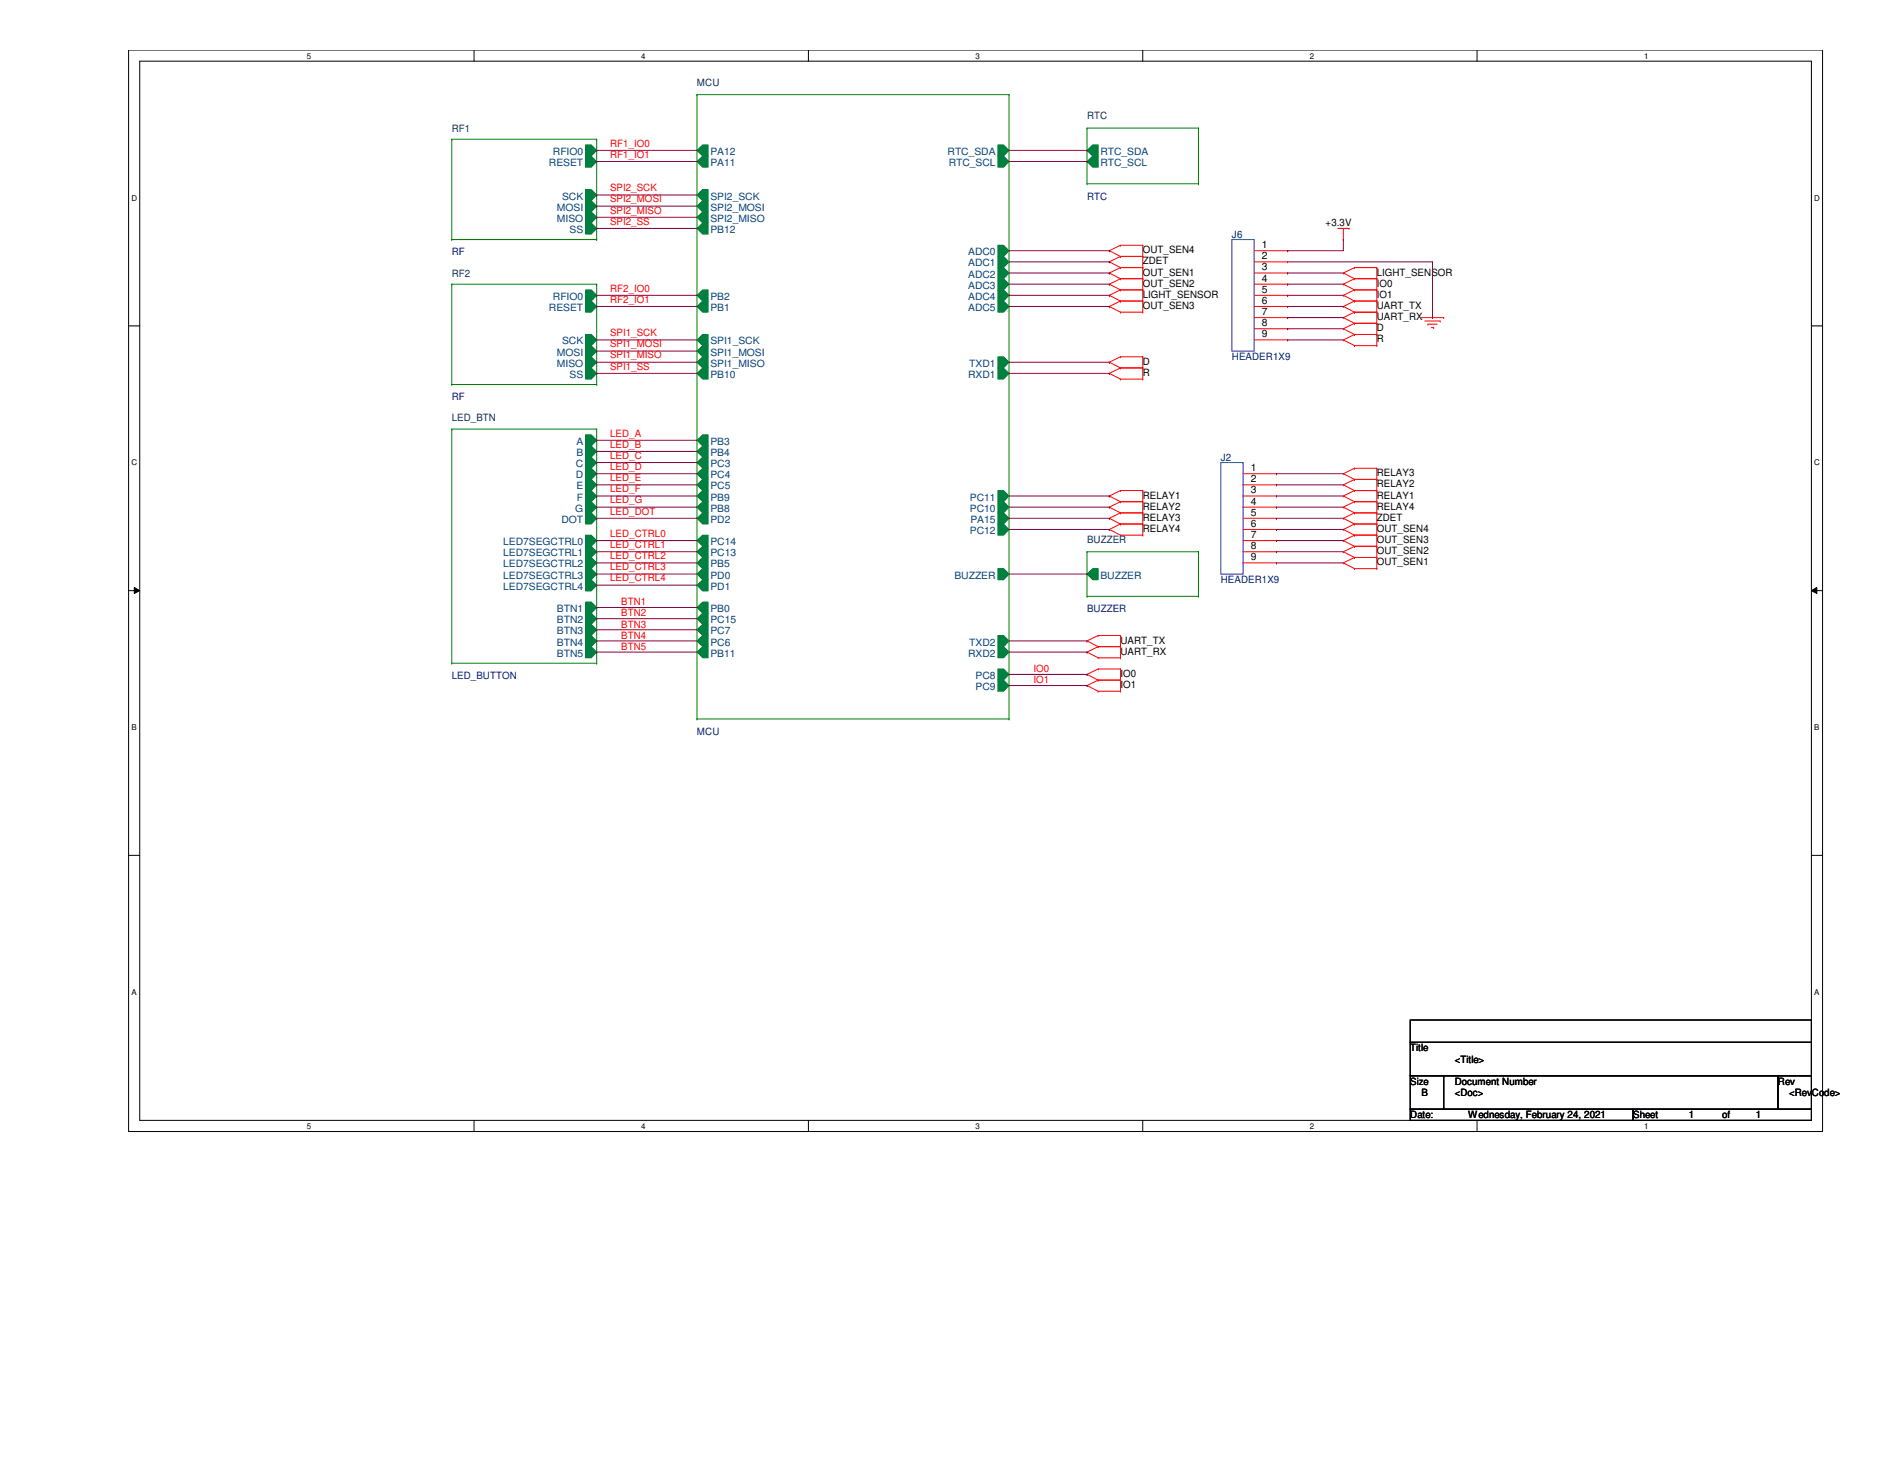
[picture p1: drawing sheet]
<svg xmlns="http://www.w3.org/2000/svg" width="279mm" height="216mm" viewBox="0 0 279 216" stroke-linecap="round" stroke-linejoin="round" font-family="sans-serif">
<path d="M19.1 7.4h250.9v160.2h-250.9zM20.7 9.1h247.7v156.8h-247.7z" fill="none" stroke="#000" stroke-width=".15"/>
<g fill="#fff">
<path d="M45.5 7.6h.6v1.3h-.6z"/>
<path d="M45.5 166.1h.6v1.3h-.6z"/>
</g>
<path d="M70.2 7.4v1.7M70.2 165.9v1.7" fill="none" stroke="#000" stroke-width=".15"/>
<g fill="#fff">
<path d="M95 7.6h.6v1.3h-.6z"/>
<path d="M95 166.1h.6v1.3h-.6z"/>
</g>
<path d="M119.8 7.4v1.7M119.8 165.9v1.7" fill="none" stroke="#000" stroke-width=".15"/>
<g fill="#fff">
<path d="M144.5 7.6h.6v1.3h-.6z"/>
<path d="M144.5 166.1h.6v1.3h-.6z"/>
</g>
<path d="M169.3 7.4v1.7M169.3 165.9v1.7" fill="none" stroke="#000" stroke-width=".15"/>
<g fill="#fff">
<path d="M194.1 7.6h.5v1.3h-.5z"/>
<path d="M194.1 166.1h.5v1.3h-.5z"/>
</g>
<path d="M218.8 7.4v1.7M218.8 165.9v1.7" fill="none" stroke="#000" stroke-width=".15"/>
<g fill="#fff">
<path d="M243.6 7.6h.6v1.3h-.6z"/>
<path d="M243.6 166.1h.6v1.3h-.6z"/>
<path d="M19.5 28.7h.8v1.3h-.8z"/>
<path d="M268.8 28.7h.8v1.3h-.8z"/>
<path d="M19.5 67.9h.8v1.3h-.8z"/>
<path d="M268.8 67.9h.8v1.3h-.8z"/>
</g>
<path d="M19.1 48.3h1.6M268.4 48.3h1.6" fill="none" stroke="#000" stroke-width=".15"/>
<g fill="#fff">
<path d="M19.5 107.1h.7v1.3h-.7z"/>
<path d="M268.8 107.1h.7v1.3h-.7z"/>
</g>
<path d="M19.1 87.5h1.6M19.9 87l.8 .5-.8 .4zM268.4 87.5l.8-.5v.9zM268.4 87.5h1.6" fill="none" stroke="#000" stroke-width=".15"/>
<path d="M19.9 87l.8 .5-.8 .4zM268.4 87.5l.8-.5v.9z" fill="#000"/>
<g fill="#fff">
<path d="M19.5 146.3h.7v1.3h-.7z"/>
<path d="M268.8 146.3h.7v1.3h-.7z"/>
</g>
<path d="M19.1 126.7h1.6M268.4 126.7h1.6M208.9 151h59.5v3.3h-59.5zM208.9 154.3h59.5v5h-59.5zM208.9 159.3h5v5h-5zM213.9 159.3h49.5v5h-49.5zM263.4 159.3h5v5h-5zM208.9 164.3h33v1.6h-33zM241.9 164.3h26.5v1.6h-26.5z" fill="none" stroke="#000" stroke-width=".15"/>
<g fill="none" stroke="#f00" stroke-width=".15">
<path d="M164.3 37.1h.1M164.3 38.8h.1M164.3 37.1l1.7 .9M164.3 38.8l1.7 .8M166 36.3h.1M166 38h.1M166 39.6h.1M166 39.6h3.3M166 36.3l-1.7 .8M166 36.3h3.3M166 38h3.3M166 39.6l-1.7 .8"/>
<path d="M166 38l-1.7 .8M169.3 36.3h.1M169.3 38h.1M169.3 39.6h.1M169.3 36.3v9.9M198.2 33.8h1.7M199 35.5h.1M199 33.8v1.7M199.9 33.8h.1M200.7 39.6h.1M200.7 39.6l-1.7 .8M200.7 39.6h3.3"/>
<path d="M204 39.6h.1M204 39.6v11.6M164.3 53.6h.1M164.3 55.3h.1M164.3 45.4h.1M164.3 42.1h.1M164.3 40.4h.1M164.3 43.7h.1M164.3 53.6l1.7 .9M164.3 55.3l1.7 .8M164.3 45.4l1.7 .8M164.3 42.1l1.7 .8"/>
<path d="M164.3 40.4l1.7 .9M164.3 43.7l1.7 .9M166 52.8h.1M166 54.5h.1M166 56.1h.1M166 44.6h.1M166 46.2h.1M166 41.3h.1M166 42.9h.1M166 41.3h3.3M166 52.8l-1.7 .8M166 52.8h3.3"/>
<path d="M166 54.5h3.3M166 54.5l-1.7 .8M166 56.1h3.3M166 44.6l-1.7 .8M166 44.6h3.3M166 46.2h3.3M166 41.3l-1.7 .8M166 42.9h3.3M166 42.9l-1.7 .8M169.3 52.8h.1M169.3 54.5h.1M169.3 56.1h.1"/>
<path d="M169.3 44.6h.1M169.3 46.2h.1M169.3 41.3h.1M169.3 42.9h.1M169.3 52.8v3.3M199 40.4h.1M199 48.7h.1M199 50.3h.1M199 42.1h.1M199 43.7h.1M199 45.4h.1M199 47h.1"/>
<path d="M199 40.4l1.7 .9M199 48.7l1.7 .8M199 50.3l1.7 .9M199 42.1l1.7 .8M199 43.7l1.7 .9M199 45.4l1.7 .8M199 47l1.7 .9M200.7 41.3h.1M200.7 47.9h.1M200.7 49.5h.1M200.7 51.2h.1M200.7 42.9h.1"/>
<path d="M200.7 44.6h.1M200.7 46.2h.1M200.7 41.3h3.3M200.7 47.9l-1.7 .8M200.7 47.9h3.3M200.7 49.5h3.3M200.7 49.5l-1.7 .8M200.7 51.2h3.3M200.7 44.6h3.3M200.7 46.2h3.3M200.7 42.9h3.3M200.7 41.3l-1.7 .8"/>
<path d="M200.7 42.9l-1.7 .8M200.7 44.6l-1.7 .8M200.7 46.2l-1.7 .8M204 41.3h.1M204 47.9h.1M204 49.5h.1M204 51.2h.1M204 42.9h.1M204 44.6h.1M204 46.2h.1M210.6 47h3.3M211.1 47.5h2.3"/>
<path d="M211.5 48h.1M211.5 48h1.4M212 48.5h.4M212.4 48.5h.1M213.4 47.5h.1M213.9 47h.1M164.3 76.7h.1M164.3 75.1h.1M164.3 73.4h.1M164.3 78.4h.1M164.3 76.7l1.7 .9M164.3 75.1l1.7 .8"/>
<path d="M164.3 73.4l1.7 .9M164.3 78.4l1.7 .8M166 75.9h.1M166 77.6h.1M166 74.3h.1M166 72.6h.1M166 79.2h.1M166 75.9h3.3M166 77.6h3.3M166 72.6h3.3M166 74.3h3.3M166 79.2h3.3"/>
<path d="M166 75.9l-1.7 .8M166 74.3l-1.7 .8M166 72.6l-1.7 .8M166 77.6l-1.7 .8M169.3 75.9h.1M169.3 77.6h.1M169.3 74.3h.1M169.3 72.6h.1M169.3 79.2h.1M169.3 72.6v6.6M199 76.7h.1M199 70.1h.1"/>
<path d="M199 71.8h.1M199 73.4h.1M199 75.1h.1M199 78.4h.1M199 76.7l1.7 .9M199 70.1l1.7 .9M199 71.8l1.7 .8M199 73.4l1.7 .9M199 75.1l1.7 .8M199 78.4l1.7 .8M200.7 75.9h.1M200.7 77.6h.1"/>
<path d="M200.7 69.3h.1M200.7 71h.1M200.7 72.6h.1M200.7 74.3h.1M200.7 79.2h.1M200.7 75.9l-1.7 .8M200.7 75.9h3.3M200.7 77.6h3.3M200.7 69.3l-1.7 .8M200.7 69.3h3.3M200.7 71h3.3M200.7 71l-1.7 .8"/>
<path d="M200.7 72.6h3.3M200.7 72.6l-1.7 .8M200.7 74.3h3.3M200.7 74.3l-1.7 .8M200.7 77.6l-1.7 .8M200.7 79.2h3.3M200.7 79.2l-1.7 .9M204 75.9h.1M204 77.6h.1M204 69.3h.1M204 71h.1M204 72.6h.1"/>
<path d="M204 74.3h.1M204 79.2h.1M204 69.3v14.9M161 94.9h.1M161 96.6h.1M161 99.9h.1M161 94.9l1.7 .9M161 96.6l1.7 .8M161 99.9l1.7 .8M162.7 94.1h.1M162.7 95.8h.1M162.7 97.4h.1"/>
<path d="M162.7 99.1h.1M162.7 94.1l-1.7 .8M162.7 94.1h3.3M162.7 95.8h3.3M162.7 95.8l-1.7 .8M162.7 97.4h3.3M162.7 99.1l-1.7 .8M162.7 99.1h3.3M166 94.1h.1M166 95.8h.1M166 97.4h.1M166 99.1h.1"/>
<path d="M166 94.1v3.3M166 99.1v3.3M199 80.1h.1M199 81.7h.1M199 83.4h.1M199 80.1l1.7 .8M199 81.7l1.7 .8M199 83.4l1.7 .8M200.7 80.9h.1M200.7 82.5h.1M200.7 84.2h.1M200.7 80.9h3.3"/>
<path d="M200.7 80.9l-1.7 .8M200.7 82.5h3.3M200.7 82.5l-1.7 .9M200.7 84.2h3.3M204 80.9h.1M204 82.5h.1M204 84.2h.1M161 101.5h.1M161 101.5l1.7 .9M162.7 100.7h.1M162.7 102.4h.1M162.7 100.7h3.3"/>
<path d="M162.7 100.7l-1.7 .8M162.7 102.4h3.3M166 100.7h.1M166 102.4h.1"/>
</g>
<path d="M86.7 21.5h.9l.8 .8-.8 .8h-.9z" fill-rule="evenodd" fill="#008040"/>
<path d="M86.7 21.5h.9l.8 .8-.8 .8h-.9z" fill="none" stroke="#008040" stroke-width=".15"/>
<path d="M86.7 23.1h.9l.8 .8-.8 .9h-.9z" fill-rule="evenodd" fill="#008040"/>
<path d="M86.7 23.1h.9l.8 .8-.8 .9h-.9z" fill="none" stroke="#008040" stroke-width=".15"/>
<path d="M86.7 33h.9l.8 .8-.8 .9h-.9z" fill-rule="evenodd" fill="#008040"/>
<path d="M86.7 33h.9l.8 .8-.8 .9h-.9z" fill="none" stroke="#008040" stroke-width=".15"/>
<path d="M86.7 28.1h.9l.8 .8-.8 .8h-.9z" fill-rule="evenodd" fill="#008040"/>
<path d="M86.7 28.1h.9l.8 .8-.8 .8h-.9z" fill="none" stroke="#008040" stroke-width=".15"/>
<path d="M86.7 29.7h.9l.8 .8-.8 .9h-.9z" fill-rule="evenodd" fill="#008040"/>
<path d="M86.7 29.7h.9l.8 .8-.8 .9h-.9z" fill="none" stroke="#008040" stroke-width=".15"/>
<path d="M86.7 31.4h.9l.8 .8-.8 .8h-.9z" fill-rule="evenodd" fill="#008040"/>
<path d="M86.7 31.4h.9l.8 .8-.8 .8h-.9z" fill="none" stroke="#008040" stroke-width=".15"/>
<path d="M66.9 35.5h.1M66.9 20.6h.1M66.9 20.6h21.5M66.9 35.5h21.5M66.9 20.6v14.9M88.4 20.6h.1M88.4 35.5h.1M88.4 20.6v14.9" fill="none" stroke="#008000" stroke-width=".15"/>
<path d="M161 85l.9-.8h.8v1.7h-.8z" fill-rule="evenodd" fill="#008040"/>
<path d="M161 85l.9-.8h.8v1.7h-.8z" fill="none" stroke="#008040" stroke-width=".15"/>
<path d="M161 88.3h.1M161 81.7h.1M161 81.7h16.5M161 88.3h16.5M161 81.7v6.6M177.5 81.7h.1M177.5 88.3h.1M177.5 81.7v6.6" fill="none" stroke="#008000" stroke-width=".15"/>
<path d="M86.7 74.3h.9l.8 .8-.8 .8h-.9z" fill-rule="evenodd" fill="#008040"/>
<path d="M86.7 74.3h.9l.8 .8-.8 .8h-.9z" fill="none" stroke="#008040" stroke-width=".15"/>
<path d="M86.7 64.4h.9l.8 .8-.8 .8h-.9z" fill-rule="evenodd" fill="#008040"/>
<path d="M86.7 64.4h.9l.8 .8-.8 .8h-.9z" fill="none" stroke="#008040" stroke-width=".15"/>
<path d="M86.7 66h.9l.8 .8-.8 .9h-.9z" fill-rule="evenodd" fill="#008040"/>
<path d="M86.7 66h.9l.8 .8-.8 .9h-.9z" fill="none" stroke="#008040" stroke-width=".15"/>
<path d="M86.7 67.7h.9l.8 .8-.8 .8h-.9z" fill-rule="evenodd" fill="#008040"/>
<path d="M86.7 67.7h.9l.8 .8-.8 .8h-.9z" fill="none" stroke="#008040" stroke-width=".15"/>
<path d="M86.7 69.3h.9l.8 .8-.8 .9h-.9z" fill-rule="evenodd" fill="#008040"/>
<path d="M86.7 69.3h.9l.8 .8-.8 .9h-.9z" fill="none" stroke="#008040" stroke-width=".15"/>
<path d="M86.7 71h.9l.8 .8-.8 .8h-.9z" fill-rule="evenodd" fill="#008040"/>
<path d="M86.7 71h.9l.8 .8-.8 .8h-.9z" fill="none" stroke="#008040" stroke-width=".15"/>
<path d="M86.7 72.6h.9l.8 .8-.8 .9h-.9z" fill-rule="evenodd" fill="#008040"/>
<path d="M86.7 72.6h.9l.8 .8-.8 .9h-.9z" fill="none" stroke="#008040" stroke-width=".15"/>
<path d="M86.7 79.2h.9l.8 .9-.8 .8h-.9z" fill-rule="evenodd" fill="#008040"/>
<path d="M86.7 79.2h.9l.8 .9-.8 .8h-.9z" fill="none" stroke="#008040" stroke-width=".15"/>
<path d="M86.7 80.9h.9l.8 .8-.8 .8h-.9z" fill-rule="evenodd" fill="#008040"/>
<path d="M86.7 80.9h.9l.8 .8-.8 .8h-.9z" fill="none" stroke="#008040" stroke-width=".15"/>
<path d="M86.7 82.5h.9l.8 .9-.8 .8h-.9z" fill-rule="evenodd" fill="#008040"/>
<path d="M86.7 82.5h.9l.8 .9-.8 .8h-.9z" fill="none" stroke="#008040" stroke-width=".15"/>
<path d="M86.7 84.2h.9l.8 .8-.8 .9h-.9z" fill-rule="evenodd" fill="#008040"/>
<path d="M86.7 84.2h.9l.8 .8-.8 .9h-.9z" fill="none" stroke="#008040" stroke-width=".15"/>
<path d="M86.7 85.9h.9l.8 .8-.8 .8h-.9z" fill-rule="evenodd" fill="#008040"/>
<path d="M86.7 85.9h.9l.8 .8-.8 .8h-.9z" fill="none" stroke="#008040" stroke-width=".15"/>
<path d="M86.7 75.9h.9l.8 .8-.8 .9h-.9z" fill-rule="evenodd" fill="#008040"/>
<path d="M86.7 75.9h.9l.8 .8-.8 .9h-.9z" fill="none" stroke="#008040" stroke-width=".15"/>
<path d="M86.7 89.2h.9l.8 .8-.8 .8h-.9z" fill-rule="evenodd" fill="#008040"/>
<path d="M86.7 89.2h.9l.8 .8-.8 .8h-.9z" fill="none" stroke="#008040" stroke-width=".15"/>
<path d="M86.7 90.8h.9l.8 .8-.8 .9h-.9z" fill-rule="evenodd" fill="#008040"/>
<path d="M86.7 90.8h.9l.8 .8-.8 .9h-.9z" fill="none" stroke="#008040" stroke-width=".15"/>
<path d="M86.7 92.5h.9l.8 .8-.8 .8h-.9z" fill-rule="evenodd" fill="#008040"/>
<path d="M86.7 92.5h.9l.8 .8-.8 .8h-.9z" fill="none" stroke="#008040" stroke-width=".15"/>
<path d="M86.7 94.1h.9l.8 .8-.8 .9h-.9z" fill-rule="evenodd" fill="#008040"/>
<path d="M86.7 94.1h.9l.8 .8-.8 .9h-.9z" fill="none" stroke="#008040" stroke-width=".15"/>
<path d="M86.7 95.8h.9l.8 .8-.8 .8h-.9z" fill-rule="evenodd" fill="#008040"/>
<path d="M86.7 95.8h.9l.8 .8-.8 .8h-.9z" fill="none" stroke="#008040" stroke-width=".15"/>
<path d="M66.9 63.5h.1M66.9 63.5h21.5M66.9 63.5v34.7M88.4 63.5h.1M88.4 63.5v34.7M66.9 98.2h.1M66.9 98.2h21.5M88.4 98.2h.1" fill="none" stroke="#008000" stroke-width=".15"/>
<path d="M86.7 42.9h.9l.8 .8-.8 .9h-.9z" fill-rule="evenodd" fill="#008040"/>
<path d="M86.7 42.9h.9l.8 .8-.8 .9h-.9z" fill="none" stroke="#008040" stroke-width=".15"/>
<path d="M86.7 44.6h.9l.8 .8-.8 .8h-.9z" fill-rule="evenodd" fill="#008040"/>
<path d="M86.7 44.6h.9l.8 .8-.8 .8h-.9z" fill="none" stroke="#008040" stroke-width=".15"/>
<path d="M86.7 54.5h.9l.8 .8-.8 .8h-.9z" fill-rule="evenodd" fill="#008040"/>
<path d="M86.7 54.5h.9l.8 .8-.8 .8h-.9z" fill="none" stroke="#008040" stroke-width=".15"/>
<path d="M86.7 49.5h.9l.8 .8-.8 .9h-.9z" fill-rule="evenodd" fill="#008040"/>
<path d="M86.7 49.5h.9l.8 .8-.8 .9h-.9z" fill="none" stroke="#008040" stroke-width=".15"/>
<path d="M86.7 51.2h.9l.8 .8-.8 .8h-.9z" fill-rule="evenodd" fill="#008040"/>
<path d="M86.7 51.2h.9l.8 .8-.8 .8h-.9z" fill="none" stroke="#008040" stroke-width=".15"/>
<path d="M86.7 52.8h.9l.8 .8-.8 .9h-.9z" fill-rule="evenodd" fill="#008040"/>
<path d="M86.7 52.8h.9l.8 .8-.8 .9h-.9z" fill="none" stroke="#008040" stroke-width=".15"/>
<path d="M66.9 56.9h.1M66.9 42.1h.1M66.9 42.1h21.5M66.9 56.9h21.5M66.9 42.1v14.8M88.4 42.1h.1M88.4 56.9h.1M88.4 42.1v14.8" fill="none" stroke="#008000" stroke-width=".15"/>
<path d="M161 22.3l.9-.8h.8v1.6h-.8z" fill-rule="evenodd" fill="#008040"/>
<path d="M161 22.3l.9-.8h.8v1.6h-.8z" fill="none" stroke="#008040" stroke-width=".15"/>
<path d="M161 23.9l.9-.8h.8v1.7h-.8z" fill-rule="evenodd" fill="#008040"/>
<path d="M161 23.9l.9-.8h.8v1.7h-.8z" fill="none" stroke="#008040" stroke-width=".15"/>
<path d="M161 19h.1M161 19h16.5M161 19v8.2M177.5 19h.1M177.5 19v8.2M161 27.2h.1M161 27.2h16.5M177.5 27.2h.1" fill="none" stroke="#008000" stroke-width=".15"/>
<path d="M180.8 68.5h3.4v16.5h-3.4z" fill="none" stroke="#00f" stroke-width=".15"/>
<g fill="none" stroke="#f00" stroke-width=".15">
<path d="M184.2 70.1h4.9M184.2 71.8h4.9M184.2 73.4h4.9M184.2 75.1h4.9M184.2 76.7h4.9M184.2 78.4h4.9M189.1 70.1h.1M189.1 71.8h.1M189.1 73.4h.1M189.1 75.1h.1M189.1 76.7h.1M189.1 78.4h.1"/>
<path d="M184.2 80.1h4.9M184.2 81.7h4.9M184.2 83.4h4.9M189.1 80.1h.1M189.1 81.7h.1M189.1 83.4h.1"/>
</g>
<path d="M147.8 36.3h.9l.8 .8-.8 .9h-.9z" fill-rule="evenodd" fill="#008040"/>
<path d="M147.8 36.3h.9l.8 .8-.8 .9h-.9z" fill="none" stroke="#008040" stroke-width=".15"/>
<path d="M147.8 52.8h.9l.8 .8-.8 .9h-.9z" fill-rule="evenodd" fill="#008040"/>
<path d="M147.8 52.8h.9l.8 .8-.8 .9h-.9z" fill="none" stroke="#008040" stroke-width=".15"/>
<path d="M147.8 54.5h.9l.8 .8-.8 .8h-.9z" fill-rule="evenodd" fill="#008040"/>
<path d="M147.8 54.5h.9l.8 .8-.8 .8h-.9z" fill="none" stroke="#008040" stroke-width=".15"/>
<path d="M147.8 84.2h.9l.8 .8-.8 .9h-.9z" fill-rule="evenodd" fill="#008040"/>
<path d="M147.8 84.2h.9l.8 .8-.8 .9h-.9z" fill="none" stroke="#008040" stroke-width=".15"/>
<path d="M147.8 23.1h.9l.8 .8-.8 .9h-.9z" fill-rule="evenodd" fill="#008040"/>
<path d="M147.8 23.1h.9l.8 .8-.8 .9h-.9z" fill="none" stroke="#008040" stroke-width=".15"/>
<path d="M147.8 21.5h.9l.8 .8-.8 .8h-.9z" fill-rule="evenodd" fill="#008040"/>
<path d="M147.8 21.5h.9l.8 .8-.8 .8h-.9z" fill="none" stroke="#008040" stroke-width=".15"/>
<path d="M103.3 50.3l.8-.8h.8v1.7h-.8z" fill-rule="evenodd" fill="#008040"/>
<path d="M103.3 50.3l.8-.8h.8v1.7h-.8z" fill="none" stroke="#008040" stroke-width=".15"/>
<path d="M103.3 53.6l.8-.8h.8v1.7h-.8z" fill-rule="evenodd" fill="#008040"/>
<path d="M103.3 53.6l.8-.8h.8v1.7h-.8z" fill="none" stroke="#008040" stroke-width=".15"/>
<path d="M103.3 52l.8-.8h.8v1.6h-.8z" fill-rule="evenodd" fill="#008040"/>
<path d="M103.3 52l.8-.8h.8v1.6h-.8z" fill="none" stroke="#008040" stroke-width=".15"/>
<path d="M147.8 38h.9l.8 .8-.8 .8h-.9z" fill-rule="evenodd" fill="#008040"/>
<path d="M147.8 38h.9l.8 .8-.8 .8h-.9z" fill="none" stroke="#008040" stroke-width=".15"/>
<path d="M147.8 39.6h.9l.8 .8-.8 .9h-.9z" fill-rule="evenodd" fill="#008040"/>
<path d="M147.8 39.6h.9l.8 .8-.8 .9h-.9z" fill="none" stroke="#008040" stroke-width=".15"/>
<path d="M147.8 41.3h.9l.8 .8-.8 .8h-.9z" fill-rule="evenodd" fill="#008040"/>
<path d="M147.8 41.3h.9l.8 .8-.8 .8h-.9z" fill="none" stroke="#008040" stroke-width=".15"/>
<path d="M147.8 42.9h.9l.8 .8-.8 .9h-.9z" fill-rule="evenodd" fill="#008040"/>
<path d="M147.8 42.9h.9l.8 .8-.8 .9h-.9z" fill="none" stroke="#008040" stroke-width=".15"/>
<path d="M103.3 28.9l.8-.8h.8v1.6h-.8z" fill-rule="evenodd" fill="#008040"/>
<path d="M103.3 28.9l.8-.8h.8v1.6h-.8z" fill="none" stroke="#008040" stroke-width=".15"/>
<path d="M103.3 32.2l.8-.8h.8v1.6h-.8z" fill-rule="evenodd" fill="#008040"/>
<path d="M103.3 32.2l.8-.8h.8v1.6h-.8z" fill="none" stroke="#008040" stroke-width=".15"/>
<path d="M103.3 30.5l.8-.8h.8v1.7h-.8z" fill-rule="evenodd" fill="#008040"/>
<path d="M103.3 30.5l.8-.8h.8v1.7h-.8z" fill="none" stroke="#008040" stroke-width=".15"/>
<path d="M147.8 44.6h.9l.8 .8-.8 .8h-.9z" fill-rule="evenodd" fill="#008040"/>
<path d="M147.8 44.6h.9l.8 .8-.8 .8h-.9z" fill="none" stroke="#008040" stroke-width=".15"/>
<path d="M147.8 75.9h.9l.8 .8-.8 .9h-.9z" fill-rule="evenodd" fill="#008040"/>
<path d="M147.8 75.9h.9l.8 .8-.8 .9h-.9z" fill="none" stroke="#008040" stroke-width=".15"/>
<path d="M103.3 22.3l.8-.8h.8v1.6h-.8z" fill-rule="evenodd" fill="#008040"/>
<path d="M103.3 22.3l.8-.8h.8v1.6h-.8z" fill="none" stroke="#008040" stroke-width=".15"/>
<path d="M103.3 55.3l.8-.8h.8v1.6h-.8z" fill-rule="evenodd" fill="#008040"/>
<path d="M103.3 55.3l.8-.8h.8v1.6h-.8z" fill="none" stroke="#008040" stroke-width=".15"/>
<path d="M103.3 96.6l.8-.8h.8v1.6h-.8z" fill-rule="evenodd" fill="#008040"/>
<path d="M103.3 96.6l.8-.8h.8v1.6h-.8z" fill="none" stroke="#008040" stroke-width=".15"/>
<path d="M103.3 23.9l.8-.8h.8v1.7h-.8z" fill-rule="evenodd" fill="#008040"/>
<path d="M103.3 23.9l.8-.8h.8v1.7h-.8z" fill="none" stroke="#008040" stroke-width=".15"/>
<path d="M103.3 33.8l.8-.8h.8v1.7h-.8z" fill-rule="evenodd" fill="#008040"/>
<path d="M103.3 33.8l.8-.8h.8v1.7h-.8z" fill="none" stroke="#008040" stroke-width=".15"/>
<path d="M103.3 43.7l.8-.8h.8v1.7h-.8z" fill-rule="evenodd" fill="#008040"/>
<path d="M103.3 43.7l.8-.8h.8v1.7h-.8z" fill="none" stroke="#008040" stroke-width=".15"/>
<path d="M103.3 83.4l.8-.9h.8v1.7h-.8z" fill-rule="evenodd" fill="#008040"/>
<path d="M103.3 83.4l.8-.9h.8v1.7h-.8z" fill="none" stroke="#008040" stroke-width=".15"/>
<path d="M103.3 66.8l.8-.8h.8v1.7h-.8z" fill-rule="evenodd" fill="#008040"/>
<path d="M103.3 66.8l.8-.8h.8v1.7h-.8z" fill="none" stroke="#008040" stroke-width=".15"/>
<path d="M103.3 45.4l.8-.8h.8v1.6h-.8z" fill-rule="evenodd" fill="#008040"/>
<path d="M103.3 45.4l.8-.8h.8v1.6h-.8z" fill="none" stroke="#008040" stroke-width=".15"/>
<path d="M103.3 65.2l.8-.8h.8v1.6h-.8z" fill-rule="evenodd" fill="#008040"/>
<path d="M103.3 65.2l.8-.8h.8v1.6h-.8z" fill="none" stroke="#008040" stroke-width=".15"/>
<path d="M147.8 77.6h.9l.8 .8-.8 .8h-.9z" fill-rule="evenodd" fill="#008040"/>
<path d="M147.8 77.6h.9l.8 .8-.8 .8h-.9z" fill="none" stroke="#008040" stroke-width=".15"/>
<path d="M147.8 99.1h.9l.8 .8-.8 .8h-.9z" fill-rule="evenodd" fill="#008040"/>
<path d="M147.8 99.1h.9l.8 .8-.8 .8h-.9z" fill="none" stroke="#008040" stroke-width=".15"/>
<path d="M147.8 100.7h.9l.8 .8-.8 .9h-.9z" fill-rule="evenodd" fill="#008040"/>
<path d="M147.8 100.7h.9l.8 .8-.8 .9h-.9z" fill="none" stroke="#008040" stroke-width=".15"/>
<path d="M103.3 68.5l.8-.8h.8v1.6h-.8z" fill-rule="evenodd" fill="#008040"/>
<path d="M103.3 68.5l.8-.8h.8v1.6h-.8z" fill="none" stroke="#008040" stroke-width=".15"/>
<path d="M103.3 94.9l.8-.8h.8v1.7h-.8z" fill-rule="evenodd" fill="#008040"/>
<path d="M103.3 94.9l.8-.8h.8v1.7h-.8z" fill="none" stroke="#008040" stroke-width=".15"/>
<path d="M103.3 93.3l.8-.8h.8v1.6h-.8z" fill-rule="evenodd" fill="#008040"/>
<path d="M103.3 93.3l.8-.8h.8v1.6h-.8z" fill="none" stroke="#008040" stroke-width=".15"/>
<path d="M103.3 70.1l.8-.8h.8v1.7h-.8z" fill-rule="evenodd" fill="#008040"/>
<path d="M103.3 70.1l.8-.8h.8v1.7h-.8z" fill="none" stroke="#008040" stroke-width=".15"/>
<path d="M103.3 71.8l.8-.8h.8v1.6h-.8z" fill-rule="evenodd" fill="#008040"/>
<path d="M103.3 71.8l.8-.8h.8v1.6h-.8z" fill="none" stroke="#008040" stroke-width=".15"/>
<path d="M147.8 72.6h.9l.8 .8-.8 .9h-.9z" fill-rule="evenodd" fill="#008040"/>
<path d="M147.8 72.6h.9l.8 .8-.8 .9h-.9z" fill="none" stroke="#008040" stroke-width=".15"/>
<path d="M147.8 74.3h.9l.8 .8-.8 .8h-.9z" fill-rule="evenodd" fill="#008040"/>
<path d="M147.8 74.3h.9l.8 .8-.8 .8h-.9z" fill="none" stroke="#008040" stroke-width=".15"/>
<path d="M103.3 81.7l.8-.8h.8v1.6h-.8z" fill-rule="evenodd" fill="#008040"/>
<path d="M103.3 81.7l.8-.8h.8v1.6h-.8z" fill="none" stroke="#008040" stroke-width=".15"/>
<path d="M103.3 73.4l.8-.8h.8v1.7h-.8z" fill-rule="evenodd" fill="#008040"/>
<path d="M103.3 73.4l.8-.8h.8v1.7h-.8z" fill="none" stroke="#008040" stroke-width=".15"/>
<path d="M103.3 75.1l.8-.8h.8v1.6h-.8z" fill-rule="evenodd" fill="#008040"/>
<path d="M103.3 75.1l.8-.8h.8v1.6h-.8z" fill="none" stroke="#008040" stroke-width=".15"/>
<path d="M103.3 76.7l.8-.8h.8v1.7h-.8z" fill-rule="evenodd" fill="#008040"/>
<path d="M103.3 76.7l.8-.8h.8v1.7h-.8z" fill="none" stroke="#008040" stroke-width=".15"/>
<path d="M147.8 94.1h.9l.8 .8-.8 .9h-.9z" fill-rule="evenodd" fill="#008040"/>
<path d="M147.8 94.1h.9l.8 .8-.8 .9h-.9z" fill="none" stroke="#008040" stroke-width=".15"/>
<path d="M147.8 95.8h.9l.8 .8-.8 .8h-.9z" fill-rule="evenodd" fill="#008040"/>
<path d="M147.8 95.8h.9l.8 .8-.8 .8h-.9z" fill="none" stroke="#008040" stroke-width=".15"/>
<path d="M103.3 90l.8-.8h.8v1.6h-.8z" fill-rule="evenodd" fill="#008040"/>
<path d="M103.3 90l.8-.8h.8v1.6h-.8z" fill="none" stroke="#008040" stroke-width=".15"/>
<path d="M103.3 91.6l.8-.8h.8v1.7h-.8z" fill-rule="evenodd" fill="#008040"/>
<path d="M103.3 91.6l.8-.8h.8v1.7h-.8z" fill="none" stroke="#008040" stroke-width=".15"/>
<path d="M103.3 80.1l.8-.9h.8v1.7h-.8z" fill-rule="evenodd" fill="#008040"/>
<path d="M103.3 80.1l.8-.9h.8v1.7h-.8z" fill="none" stroke="#008040" stroke-width=".15"/>
<path d="M103.3 86.7l.8-.8h.8v1.6h-.8z" fill-rule="evenodd" fill="#008040"/>
<path d="M103.3 86.7l.8-.8h.8v1.6h-.8z" fill="none" stroke="#008040" stroke-width=".15"/>
<path d="M103.3 85l.8-.8h.8v1.7h-.8z" fill-rule="evenodd" fill="#008040"/>
<path d="M103.3 85l.8-.8h.8v1.7h-.8z" fill="none" stroke="#008040" stroke-width=".15"/>
<path d="M103.3 14h.1M103.3 14h46.2M103.3 14v92.5M149.5 14h.1M149.5 14v92.5M103.3 106.5h.1M103.3 106.5h46.2M149.5 106.5h.1" fill="none" stroke="#008000" stroke-width=".15"/>
<path d="M182.5 35.5h3.3v16.5h-3.3z" fill="none" stroke="#00f" stroke-width=".15"/>
<g fill="none" stroke="#f00" stroke-width=".15">
<path d="M185.8 37.1h5M185.8 38.8h5M190.8 37.1h.1M190.8 38.8h.1M185.8 40.4h5M185.8 42.1h5M185.8 43.7h5M185.8 45.4h5M185.8 47h5M185.8 48.7h5M185.8 50.3h5M190.8 40.4h.1"/>
<path d="M190.8 42.1h.1M190.8 43.7h.1M190.8 45.4h.1M190.8 47h.1M190.8 48.7h.1M190.8 50.3h.1"/>
</g>
<g fill="none" stroke="#800040" stroke-width=".15">
<path d="M88.4 22.3h.1M88.4 23.9h.1M88.4 33.8h.1M88.4 28.9h.1M88.4 30.5h.1M88.4 32.2h.1M88.4 22.3h14.9M88.4 23.9h14.9M88.4 33.8h14.9M88.4 28.9h14.9M88.4 30.5h14.9M88.4 32.2h14.9"/>
<path d="M149.5 22.3h11.5M149.5 23.9h11.5M149.5 37.1h14.8M149.5 38.8h14.8M161 22.3h.1M161 23.9h.1M164.3 37.1h.1M164.3 38.8h.1M190.8 37.1h.1M190.8 38.8h21.4M199 35.5h.1M199 35.5v1.6h-8.2"/>
<path d="M212.2 38.8h.1M212.2 38.8v8.2M88.4 43.7h.1M88.4 45.4h.1M88.4 55.3h.1M88.4 50.3h.1M88.4 52h.1M88.4 53.6h.1M88.4 53.6h14.9M88.4 55.3h14.9M88.4 43.7h14.9M88.4 45.4h14.9"/>
<path d="M88.4 50.3h14.9M88.4 52h14.9M149.5 53.6h14.8M149.5 55.3h14.8M149.5 43.7h14.8M149.5 45.4h14.8M149.5 40.4h14.8M149.5 42.1h14.8M164.3 53.6h.1M164.3 55.3h.1M164.3 43.7h.1M164.3 40.4h.1"/>
<path d="M164.3 42.1h.1M164.3 45.4h.1M190.8 40.4h.1M190.8 42.1h.1M190.8 43.7h.1M190.8 45.4h.1M190.8 47h.1M190.8 48.7h.1M190.8 50.3h.1M190.8 43.7h8.2M190.8 45.4h8.2M190.8 50.3h8.2"/>
<path d="M190.8 40.4h8.2M190.8 42.1h8.2M190.8 47h8.2M190.8 48.7h8.2M212.2 47h.1M88.4 75.1h.1M88.4 65.2h.1M88.4 66.8h.1M88.4 68.5h.1M88.4 70.1h.1M88.4 71.8h.1M88.4 73.4h.1"/>
<path d="M88.4 76.7h.1M88.4 73.4h14.9M88.4 75.1h14.9M88.4 76.7h14.9M88.4 65.2h14.9M88.4 66.8h14.9M88.4 68.5h14.9M88.4 70.1h14.9M88.4 71.8h14.9M149.5 73.4h14.8M149.5 75.1h14.8M149.5 76.7h14.8"/>
<path d="M149.5 78.4h14.8M164.3 73.4h.1M164.3 75.1h.1M164.3 76.7h.1M164.3 78.4h.1M189.1 70.1h.1M189.1 71.8h.1M189.1 73.4h.1M189.1 75.1h.1M189.1 76.7h.1M189.1 78.4h.1M189.1 73.4h9.9"/>
<path d="M189.1 75.1h9.9M189.1 76.7h9.9M189.1 78.4h9.9M189.1 70.1h9.9M189.1 71.8h9.9M88.4 80.1h.1M88.4 81.7h.1M88.4 83.4h.1M88.4 85h.1M88.4 86.7h.1M88.4 90h.1M88.4 91.6h.1"/>
<path d="M88.4 93.3h.1M88.4 94.9h.1M88.4 96.6h.1M88.4 85h14.9M88.4 80.1h14.9M88.4 81.7h14.9M88.4 83.4h14.9M88.4 86.7h14.9M88.4 90h14.9M88.4 91.6h14.9M88.4 93.3h14.9M88.4 94.9h14.9"/>
<path d="M88.4 96.6h14.9M149.5 85h11.5M149.5 94.9h11.5M149.5 96.6h11.5M149.5 99.9h11.5M161 85h.1M161 94.9h.1M161 96.6h.1M161 99.9h.1M189.1 80.1h.1M189.1 81.7h.1M189.1 83.4h.1"/>
<path d="M189.1 80.1h9.9M189.1 81.7h9.9M189.1 83.4h9.9M149.5 101.5h11.5M161 101.5h.1"/>
</g>
<g font-size="1.5" fill="#004040">
<text x="103.3" y="12.7">MCU</text>
<text x="161" y="17.7">RTC</text>
<text x="66.9" y="19.5">RF1</text>
<text x="66.9" y="41">RF2</text>
<text x="66.9" y="62.3">LED_BTN</text>
<text x="161" y="80.4">BUZZER</text>
</g>
<g font-size="1.5" fill="#004080">
<text x="81.9" y="22.9">RFIO0</text>
<text x="105.2" y="22.9">PA12</text>
<text x="140.4" y="22.9">RTC_SDA</text>
<text x="163" y="22.9">RTC_SDA</text>
<text x="81.3" y="24.6">RESET</text>
<text x="83.3" y="29.5">SCK</text>
<text x="105.2" y="29.5">SPI2_SCK</text>
<text x="105.2" y="24.6">PA11</text>
<text x="140.5" y="24.6">RTC_SCL</text>
<text x="163" y="24.6">RTC_SCL</text>
<text x="82.5" y="31.2">MOSI</text>
<text x="82.5" y="32.9">MISO</text>
<text x="84.4" y="34.5">SS</text>
<text x="105.2" y="32.9">SPI2_MISO</text>
<text x="105.2" y="31.2">SPI2_MOSI</text>
<text x="105.2" y="34.5">PB12</text>
<text x="143.4" y="37.8">ADC0</text>
<text x="143.4" y="39.5">ADC1</text>
<text x="143.4" y="41.1">ADC2</text>
<text x="81.3" y="46.1">RESET</text>
<text x="81.9" y="44.4">RFIO0</text>
<text x="105.2" y="44.4">PB2</text>
<text x="105.2" y="46.1">PB1</text>
<text x="143.4" y="42.8">ADC3</text>
<text x="143.4" y="44.4">ADC4</text>
<text x="143.4" y="46.1">ADC5</text>
<text x="82.5" y="52.7">MOSI</text>
<text x="83.3" y="51">SCK</text>
<text x="105.2" y="51">SPI1_SCK</text>
<text x="105.2" y="52.7">SPI1_MOSI</text>
<text x="82.5" y="54.3">MISO</text>
<text x="84.4" y="56">SS</text>
<text x="105.2" y="54.3">SPI1_MISO</text>
<text x="105.2" y="56">PB10</text>
<text x="143.4" y="56">RXD1</text>
<text x="143.6" y="54.3">TXD1</text>
<text x="85.4" y="65.9">A</text>
<text x="105.2" y="65.9">PB3</text>
<text x="85.3" y="69.2">C</text>
<text x="85.3" y="70.8">D</text>
<text x="85.4" y="67.5">B</text>
<text x="105.2" y="67.5">PB4</text>
<text x="105.2" y="69.2">PC3</text>
<text x="105.2" y="70.8">PC4</text>
<text x="83.2" y="77.4">DOT</text>
<text x="85.2" y="75.8">G</text>
<text x="85.4" y="72.5">E</text>
<text x="85.5" y="74.1">F</text>
<text x="105.2" y="72.5">PC5</text>
<text x="105.2" y="74.1">PB9</text>
<text x="105.2" y="75.8">PB8</text>
<text x="105.2" y="77.4">PD2</text>
<text x="143.7" y="74.1">PC11</text>
<text x="143.7" y="75.8">PC10</text>
<text x="143.8" y="77.4">PA15</text>
<text x="74.5" y="80.7">LED7SEGCTRL0</text>
<text x="74.5" y="82.4">LED7SEGCTRL1</text>
<text x="105.2" y="82.4">PC13</text>
<text x="105.2" y="80.7">PC14</text>
<text x="143.7" y="79.1">PC12</text>
<text x="74.5" y="84">LED7SEGCTRL2</text>
<text x="74.5" y="85.7">LED7SEGCTRL3</text>
<text x="74.5" y="87.3">LED7SEGCTRL4</text>
<text x="105.2" y="84">PB5</text>
<text x="105.2" y="87.3">PD1</text>
<text x="105.2" y="85.7">PD0</text>
<text x="141.4" y="85.7">BUZZER</text>
<text x="163" y="85.7">BUZZER</text>
<text x="82.5" y="90.6">BTN1</text>
<text x="82.5" y="92.3">BTN2</text>
<text x="82.5" y="93.9">BTN3</text>
<text x="82.5" y="95.6">BTN4</text>
<text x="105.2" y="95.6">PC6</text>
<text x="105.2" y="93.9">PC7</text>
<text x="105.2" y="90.6">PB0</text>
<text x="105.2" y="92.3">PC15</text>
<text x="143.6" y="95.6">TXD2</text>
<text x="82.5" y="97.2">BTN5</text>
<text x="105.2" y="97.2">PB11</text>
<text x="143.4" y="97.2">RXD2</text>
<text x="144.5" y="100.5">PC8</text>
<text x="144.5" y="102.2">PC9</text>
</g>
<g font-size="1.5" fill="#f00">
<text x="90.4" y="21.7">RF1_IO0</text>
<text x="90.4" y="23.4">RF1_IO1</text>
<text x="90.4" y="28.3">SPI2_SCK</text>
<text x="90.4" y="30">SPI2_MOSI</text>
<text x="90.4" y="33.3">SPI2_SS</text>
<text x="90.4" y="31.6">SPI2_MISO</text>
<text x="90.4" y="43.2">RF2_IO0</text>
<text x="90.4" y="44.8">RF2_IO1</text>
<text x="90.4" y="49.8">SPI1_SCK</text>
<text x="90.4" y="51.4">SPI1_MOSI</text>
<text x="90.4" y="53.1">SPI1_MISO</text>
<text x="90.4" y="54.7">SPI1_SS</text>
<text x="90.4" y="64.6">LED_A</text>
<text x="90.4" y="66.3">LED_B</text>
<text x="90.4" y="67.9">LED_C</text>
<text x="90.4" y="69.6">LED_D</text>
<text x="90.4" y="71.2">LED_E</text>
<text x="90.4" y="74.5">LED_G</text>
<text x="90.4" y="72.9">LED_F</text>
<text x="90.4" y="76.2">LED_DOT</text>
<text x="90.4" y="79.5">LED_CTRL0</text>
<text x="90.4" y="81.2">LED_CTRL1</text>
<text x="90.4" y="82.8">LED_CTRL2</text>
<text x="90.4" y="84.5">LED_CTRL3</text>
<text x="90.4" y="86.1">LED_CTRL4</text>
<text x="92" y="89.6">BTN1</text>
<text x="92" y="91.3">BTN2</text>
<text x="92" y="92.9">BTN3</text>
<text x="92" y="94.6">BTN4</text>
<text x="92" y="96.2">BTN5</text>
<text x="153.1" y="99.5">IO0</text>
<text x="153.1" y="101.2">IO1</text>
</g>
<g font-size="1.5" fill="#000080">
<text x="161" y="29.5">RTC</text>
<text x="182.5" y="35.2">J6</text>
<text x="66.9" y="37.8">RF</text>
<text x="182.5" y="53.3">HEADER1X9</text>
<text x="66.9" y="59.3">RF</text>
<text x="180.8" y="68.2">J2</text>
<text x="180.8" y="86.4">HEADER1X9</text>
<text x="161" y="90.6">BUZZER</text>
<text x="66.9" y="100.5">LED_BUTTON</text>
<text x="103.3" y="108.8">MCU</text>
</g>
<g font-size="1.5">
<text x="196.4" y="33.5">+3.3V</text>
<text x="169.3" y="37.5">OUT_SEN4</text>
<text x="169.3" y="40.8">OUT_SEN1</text>
<text x="169.3" y="39.2">ZDET</text>
<text x="186.9" y="36.7">1</text>
<text x="186.9" y="38.4">2</text>
<text x="186.9" y="40">3</text>
<text x="186.9" y="41.7">4</text>
<text x="204" y="40.8">LIGHT_SENSOR</text>
<text x="169.3" y="45.8">OUT_SEN3</text>
<text x="169.3" y="42.5">OUT_SEN2</text>
<text x="169.3" y="44.1">LIGHT_SENSOR</text>
<text x="186.9" y="43.3">5</text>
<text x="186.9" y="45">6</text>
<text x="186.9" y="46.7">7</text>
<text x="204" y="42.5">IO0</text>
<text x="204" y="44.1">IO1</text>
<text x="204" y="45.8">UART_TX</text>
<text x="204" y="47.4">UART_RX</text>
<text x="186.9" y="48.3">8</text>
<text x="186.9" y="50">9</text>
<text x="204" y="49.1">D</text>
<text x="204" y="50.7">R</text>
<text x="169.3" y="54">D</text>
<text x="169.3" y="55.7">R</text>
<text x="185.3" y="69.8">1</text>
<text x="185.3" y="71.4">2</text>
<text x="204" y="70.5">RELAY3</text>
<text x="169.3" y="77.1">RELAY3</text>
<text x="169.3" y="75.5">RELAY2</text>
<text x="169.3" y="73.8">RELAY1</text>
<text x="185.3" y="73.1">3</text>
<text x="185.3" y="74.7">4</text>
<text x="185.3" y="76.4">5</text>
<text x="204" y="77.1">ZDET</text>
<text x="204" y="72.2">RELAY2</text>
<text x="204" y="73.8">RELAY1</text>
<text x="204" y="75.5">RELAY4</text>
<text x="169.3" y="78.8">RELAY4</text>
<text x="185.3" y="78">6</text>
<text x="185.3" y="79.7">7</text>
<text x="185.3" y="81.3">8</text>
<text x="185.3" y="83">9</text>
<text x="204" y="78.8">OUT_SEN4</text>
<text x="204" y="80.4">OUT_SEN3</text>
<text x="204" y="82.1">OUT_SEN2</text>
<text x="204" y="83.7">OUT_SEN1</text>
<text x="166" y="95.3">UART_TX</text>
<text x="166" y="96.9">UART_RX</text>
<text x="166" y="100.2">IO0</text>
<text x="166" y="101.9">IO1</text>
<text x="208.9" y="155.7">Title</text>
<text x="208.9" y="160.7">Size</text>
<text x="215.5" y="160.7">Document Number</text>
<text x="215.5" y="157.4">&lt;Title&gt;</text>
<text x="263.4" y="160.7">Rev</text>
<text x="208.9" y="165.6">Date:</text>
<text x="210.6" y="162.3">B</text>
<text x="215.5" y="162.3">&lt;Doc&gt;</text>
<text x="217.5" y="165.6">Wednesday, February 24, 2021</text>
<text x="241.9" y="165.6">Sheet</text>
<text x="250.2" y="165.6">1</text>
<text x="255.1" y="165.6">of</text>
<text x="260.1" y="165.6">1</text>
<text x="265" y="162.3">&lt;RevCode&gt;</text>
</g>
<g font-size="1.2">
<text x="45.5" y="8.7">5</text>
<text x="95" y="8.7">4</text>
<text x="144.5" y="8.7">3</text>
<text x="194.1" y="8.7">2</text>
<text x="243.6" y="8.7">1</text>
<text x="19.5" y="29.7">D</text>
<text x="268.8" y="29.7">D</text>
<text x="19.5" y="68.9">C</text>
<text x="268.8" y="68.9">C</text>
<text x="19.5" y="108.1">B</text>
<text x="268.8" y="108.1">B</text>
<text x="19.5" y="147.3">A</text>
<text x="268.8" y="147.3">A</text>
<text x="45.5" y="167.2">5</text>
<text x="95" y="167.2">4</text>
<text x="144.5" y="167.2">3</text>
<text x="194.1" y="167.2">2</text>
<text x="243.6" y="167.2">1</text>
</g>
</svg>
